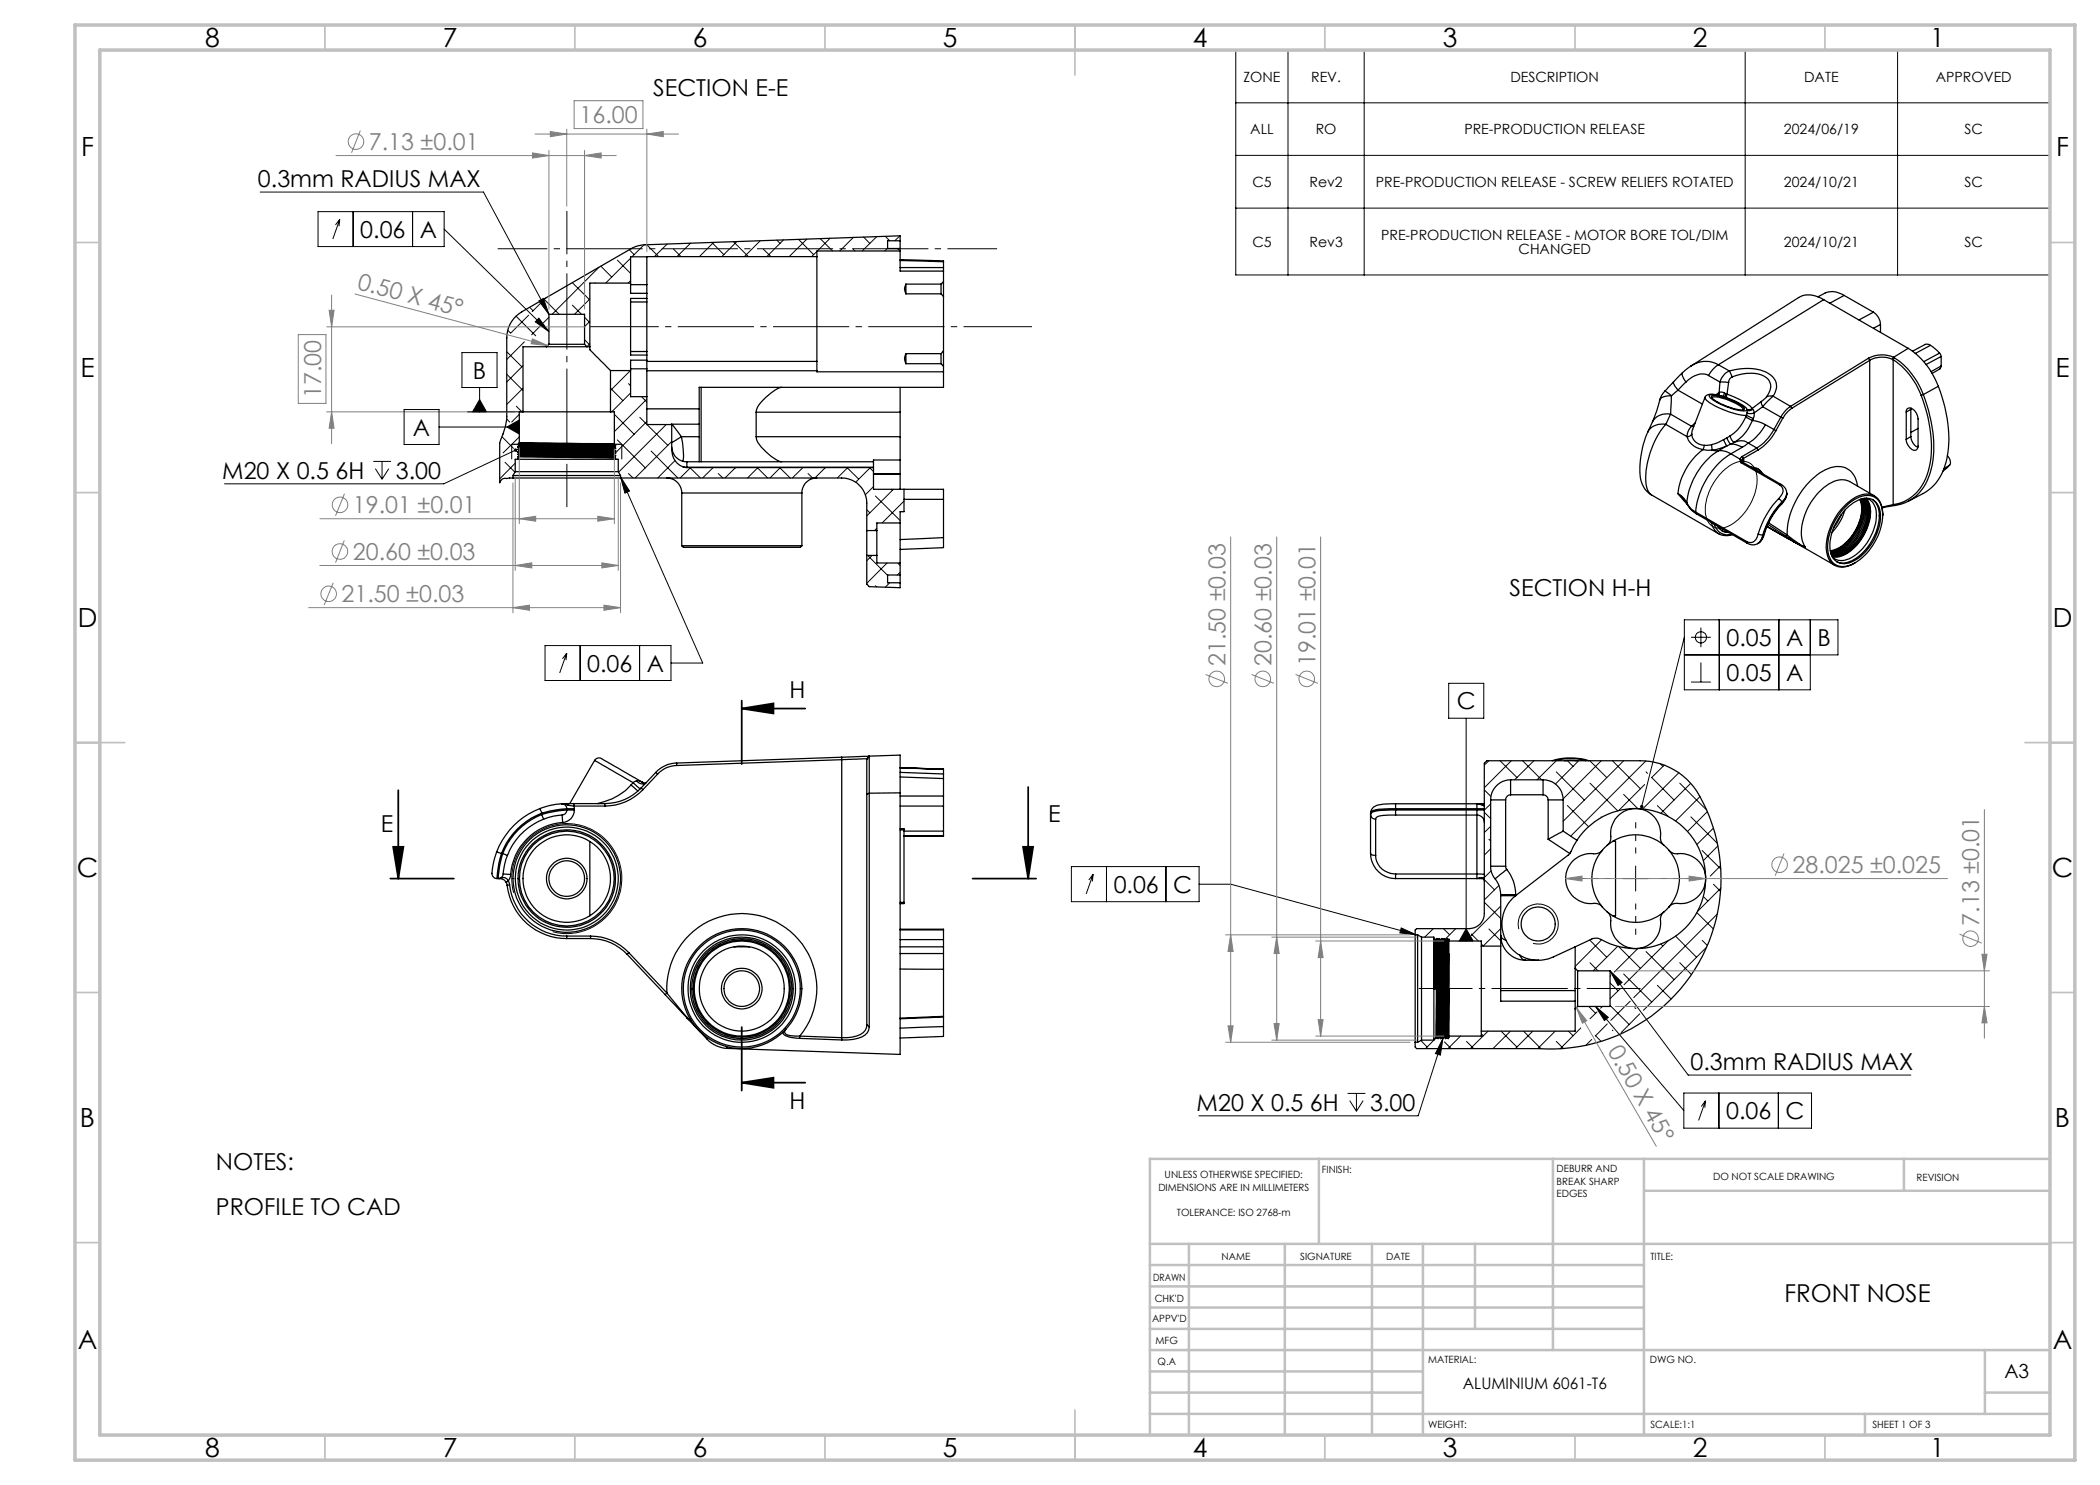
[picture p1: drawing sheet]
<svg xmlns="http://www.w3.org/2000/svg" width="420mm" height="297mm" viewBox="0 0 420 297" stroke-linecap="round" stroke-linejoin="round" font-family="sans-serif">
<g fill="none" stroke="#000" stroke-width=".25">
<path d="M126.1 56.6h-8.1v13.4l4.1 4.1M126.1 56.6v2.1h3.3M126.1 56.9h3.3M129.4 51.4v5.5M129.4 59.7h-3.3v11.3h3.3M129.4 58.7v1M129.4 56.9v1.8M129.4 59.7v.7M129.4 51.3v.1M163.4 51.3v21M163.4 51.3l-37.3 .1v5.2M180 48.2v-1l-51 1.8a5.8 5.8 0 0 0-2.8 .7l-21.8 12.7a6 6 0 0 0-3 5.2v15.7a20.6 20.6 0 0 1-1.5 5.3v8a1.07 1.07 0 0 1 1.4-.9l1.3-.1"/>
<path d="M180 48.2v1.5M180 50.2v4h8.7M180 52.1l8.7 .2M180 51.9l8.7 .3v.1M180 49.7v.5M180 48.2h-2.5v1.5h2.5M180 50.2h-16.6v1.1M180 53.5h8.7M181.2 56.8a1.87 1.87 0 0 0 0 2M181.2 56.8v2M181.2 56.8h7M181.2 58.8h7"/>
<path d="M188.2 56.8v2M188.2 58.8l.5 .5M188.7 54.2v2.1M188.7 59.3v10.9M188.7 53.5v.7M188.7 56.3v3M188.7 52.3v1.2M188.7 56.3l-.5 .5M364.7 59.9a4.7 4.7 0 0 0-5-.4l-21.5 13.7M364.7 59.9l-21 13.1M364.7 59.9l16.9 9.8M368.8 59.1a4 4 0 0 0-3.8-.5l-1.4 .8"/>
<path d="M368.8 59.1l5.9 3.3M368.8 59.1l-2.8 1.5M109.3 69.4h8.1M109.3 69.4h-4.7v13M109.8 68.9h7.1M109.8 68.9v-6h7.1v6M109.8 68.9l-.5 .5M116.9 68.9l.5 .5M117.4 69.4h.6M122.1 74.1h4M122.1 74.1v8.3M126.1 70.3h3.3"/>
<path d="M126.1 60.4h3.3M126.1 74.1v5.2h3.3M126.1 73.8h3.3M129.4 72h-3.3v2.1M129.4 71v1M129.4 73.8v5.5M129.4 72v1.8M129.4 70.3v.7M129.4 60.4v9.9M129.4 79.3v5.6h4.9M129.4 72.3h34M129.4 74.2h34"/>
<path d="M140.2 77.5v14.9M156.3 77.5a9.7 9.7 0 0 0-4.9 4.2l-.2 .7M163.4 72.3v1.9M163.4 74.2v.2h25.3M180 77.5v4.9M181.2 70.7a2.05 2.05 0 0 0 0 2M181.2 70.7v2M181.2 70.7h7M181.2 72.7h7M188.2 70.7v2M188.2 72.7l.5 .6M188.7 73.3v1.1"/>
<path d="M188.7 70.2v3.1M188.7 74.4v3.1h-48.9v4.3M188.7 70.2l-.5 .5M333 78.2l-.7 .9-.4 .9M333 78.2l1.3 1M334.3 79.2l-.2 3.6M334.3 79.2a2.3 2.3 0 0 0-2.4 .8M334.7 76.4l-1.7 1.8M334.7 76.4a2.38 2.38 0 0 0 .9 1.6M335.6 78l-1.3 1.2M335.6 78l4.9 2.8M336.5 74.6l-1.8 1.8"/>
<path d="M336.5 74.6a2.02 2.02 0 0 0 .7 1.8M337.2 76.4l-1.6 1.6M338.2 73.2l-1.7 1.4M341 79.5l-2.5 6.5-.2 .8M341 79.5a2.2 2.2 0 0 0 1.5 1.4 15.9 15.9 0 0 0 6.8 2.2M341.7 75.1a3.6 3.6 0 0 0-4.1 .9l-.4 .4M341.7 75.1l2.3 1.3M342.3 79.2a6.8 6.8 0 0 1 4.3 1l.4 .2a3.2 3.2 0 0 1 1.9 1.4 3.1 3.1 0 0 1-2.6-.2l-1.7-.7a4 4 0 0 1-2.3-1.6zM342.4 79.6a1.25 1.25 0 0 1 1.5-.1l2.8 1a3.9 3.9 0 0 1 2 1.4l-.1 .1M343.7 73a5.9 5.9 0 0 0-2 2.1M343.7 73a5 5 0 0 0-5.5 .2M343.7 73l2.2 1.2"/>
<path d="M343.8 78.5l.6-.1 .5 .2M343.8 78.5l-.6 .4M343.8 78.5v.6M344 76.4l1.7 .1M344 76.4l-.2 2.1M344.6 79.3l-.2-.1a3.8 3.8 0 0 0-3.2-.1l-.2 .4M344.6 79.3h.1M344.6 79.3a3.2 3.2 0 0 0-2.8-.2 4.4 4.4 0 0 0 2.8 1.9l2.3 .9a3.8 3.8 0 0 0 2.4 .1M344.6 79.3l.4 .1M344.9 78.6l-.3 .7M344.9 78.6l.3 .1M345 79.4l.3 .1"/>
<path d="M345.2 78.7l-.2 .7M345.2 78.7l.2 .1M345.3 79.5l1.8 .8a4.7 4.7 0 0 1 2.3 1.6M345.4 78.8l3 1.3a4.2 4.2 0 0 1 2 1.6M345.4 78.8l-.1 .7M345.7 76.5l-.3 2.3M345.9 74.2a10 10 0 0 1 8.1 .7 2.89 2.89 0 0 1 .6 4.3M345.9 74.2l.5 1.2M345.9 74.2l-1 .6-.6 .8-.3 .8M346.4 75.4a1.19 1.19 0 0 0-.7 1.1M346.4 75.4a7.5 7.5 0 0 1 6.9 .1 2.28 2.28 0 0 1 .4 3.2l-.4 .7M353.3 79.4l-1 .9"/>
<path d="M354.6 79.2l-2.1 2.1M354.6 79.2h-.7l-.6 .2M354.6 79.2l3.5 2.1M373.7 71.6l-15.6 9.7M373.7 71.6l.2 .5M373.9 72.1l-15.5 9.6M373.9 72.1v26.5M374.7 62.4a3.1 3.1 0 0 1 1.4 2.5M374.7 62.4l-2.9 1.6M376.1 64.9v1.6M376.1 64.9l-1.4 .7M378.5 71.9a5.2 5.2 0 0 0-4.6 .2"/>
<path d="M378.5 71.9l.1 .1M378.6 72a14.7 14.7 0 0 1 5.6 7.1M378.6 72v28.9M378.7 71.5a5.7 5.7 0 0 0-5 .1M378.7 71.5l.2 .1M378.7 71.5l-.2 .4M378.9 71.6a15 15 0 0 1 5.8 7.3M378.9 71.6l-.3 .4M381.6 69.7a15.1 15.1 0 0 1 6.1 7.6M381.6 69.7l-2.9 1.8M384.2 79.1a26.2 26.2 0 0 1 1.7 14.3 8.8 8.8 0 0 1-7.3 7.5M384.7 78.9a25.7 25.7 0 0 1 1.5 15 8.8 8.8 0 0 1-7.2 7.2"/>
<path d="M384.7 78.9l-.5 .2M386.1 69.1l1.8 1.5M386.1 69.1l-.9-.3-2.7 1.4M386.1 69.1l-3.1 1.6M387.7 77.3a24.9 24.9 0 0 1 1.3 15.8 9.1 9.1 0 0 1-4.4 5.6l-3 1.6M387.7 77.3l-3 1.6M387.9 70.6l.3 .7M387.9 70.6l-3.2 1.7M388.2 73.2l-.3 .6-1.5 .9M388.2 71.3v1.9M388.2 71.3l-3 1.6M388.2 73.2l-2 1.1"/>
<path d="M102.3 88.9h22.1M102.6 95.1h21.5M102.6 95.6h21.5M102.6 95.1v.5M103 94.3h20.6M103 94.3l-.4 .8M103.6 88.9l.3 .2M103.6 89.4l.3 .2M103.6 89.9l.3 .2M103.6 90.4l.3 .2M103.6 90.9l.3 .2M103.6 90.3l19.4 .3"/>
<path d="M103.6 90.4l19.5 .3M103.6 89.4l19.4 .2M103.6 89.4l19.5 .3M103.6 89.8l19.4 .3M103.6 89.9l19.5 .3M103.6 90.8l19.4 .3M103.6 90.9l19.5 .3M103.6 88.9l19.4 .2M103.6 88.9l19.5 .3M103.6 91.9h19.5M103.6 91.4l19.4 .2M103.6 89.4h.1"/>
<path d="M103.6 89.8v.1M103.6 90.3v.1M103.6 90.8v.1M103.6 91.4v.5M103.6 91.9h-.6v2.4M103.9 88.5l19 .3M103.9 88.7l11.3 .2h-11.3zM103.9 88.5v.1M103.9 89.1v.1M103.9 89.2l-.3 .2M103.9 89.6v.1M103.9 89.7l-.3 .1"/>
<path d="M103.9 90.1v.1M103.9 90.2l-.3 .1M103.9 90.6v.1M103.9 90.7l-.3 .1M103.9 91.1v.1M103.9 91.2l-.3 .2M103.9 88.6l18.9 .2M103.9 88.7l18.8 .2M103.9 89.1h.1M103.9 89.2l18.8 .2M103.9 89.6h.1M103.9 89.7l18.8 .2"/>
<path d="M103.9 90.1h.1M103.9 90.2l18.8 .2M103.9 90.7l18.8 .2M103.9 91.1h.1M103.9 91.2l18.8 .2M103.9 88.6v.1M103.9 90.6h.1M103.9 88.7h.1M104 89.1l18.8 .2M104 89.6l18.8 .2M104 90.1l18.8 .2M104 90.6l18.8 .2"/>
<path d="M104 91.1l18.8 .2M104.6 82.4h17.5M104.6 82.4h-.7v6.1M122.1 82.4h.8v6.4M122.8 88.9h.1M122.8 89.4v.1M122.8 90h.1M122.8 90.4h.1M122.8 90.9h.1M122.8 91.4h.1M122.8 90.4l.3 .3M122.8 90.3v.1"/>
<path d="M122.8 90l.3 .2M122.8 89.8v.2M122.8 89.5l.3 .2M122.8 89.3v.2M122.8 88.9l.3 .3M122.8 88.8v.1M122.8 91.4l.3 .2v.3M122.8 91.3v.1M122.8 90.9l.3 .3M122.8 90.8v.1M122.9 88.8h-.1M123.1 90.2l-.3 .1"/>
<path d="M123.1 89.7l-.3 .1M123.1 89.2l-.3 .1M123.1 91.2l-.3 .1M123.1 90.7l-.3 .1M123.1 91.9h.5v2.4M123.6 94.3l.5 .8M124.1 95.6h44.2a5.1 5.1 0 0 1 5.1 5v5.5M124.1 95.1v.5M129.4 81.8h10.4M133.4 95.6a2.99 2.99 0 0 1 2.9 3M134.3 84.8v5.2a3.6 3.6 0 0 0 2.4 3.4M134.3 89.4a2.99 2.99 0 0 0 3.1 3"/>
<path d="M134.3 84.8l2 2.5M134.3 84.8h5.5M136.3 87.3l-2 1.2M136.3 87.3a13.3 13.3 0 0 1 .3 4.9M136.3 87.3h3.5M136.3 98.6h24.1M136.3 98.6v10.5M136.7 93.4l.7 .1M136.7 93.4h.7M137.4 92.4v1M137.4 93.4v.1M137.4 93.5h37.3"/>
<path d="M137.4 93.4h37.3M137.4 92.4h37.3M139.8 81.8v3M139.8 87.3v5.1M139.8 84.8v2.5M151.2 87.3a3.1 3.1 0 0 0 1.1 2.1 8.6 8.6 0 0 0 4 3M151.2 87.3h28.8M151.2 82.4v4.9M151.2 82.4h28.8M160.4 98.6v10.5M163.4 95.6a2.99 2.99 0 0 0-3 3M174.7 93.4v.1"/>
<path d="M174.7 92.4v1M174.7 93.5v4.4h14v2M174.7 94.9h5.3M174.7 94.8h5.3M180 94.9v3M180 87.3v4.7M180 92h-5.3v.4M180 92v2.8M180 82.4v4.9M180 94.8v.1M180.8 97.9v4.4h-.8v2.3M180.8 99.9h7.9"/>
<path d="M188.7 99.9v7.6M329.5 86.5a17.8 17.8 0 0 0-1.3 9.6 4.5 4.5 0 0 0 2.1 2.9M330.3 99l13.5 7.8M330.5 84.4l-1 2.1M331.9 80l-.6 2.2-.8 2.2M333.2 84.9a16.7 16.7 0 0 0-3.9 12.4l.4 1.1 .6 .6M333.2 84.9a3.3 3.3 0 0 0-3.7 1.6M333.2 84.9l4.2 2.4M334.1 82.8a3.3 3.3 0 0 0-3.6 1.6M334.1 82.8l-.9 2.1M334.1 82.8l4.2 2.5M335.6 98.7a4 4 0 0 1 1.8 1.9"/>
<path d="M335.6 98.7l1.8 2M335.6 98.7l1.3 1.3M337.4 87.3a3.7 3.7 0 0 0 3.2 2.6M338.3 85.3l-.7 1-.2 1M338.3 85.3h.4M338.3 86.8a2.46 2.46 0 0 0 2.6 2.3M338.3 86.8a.95 .95 0 0 1-.9 .5M339 84.6l-.7 .7M340.6 89.9a12.8 12.8 0 0 0-5 8.8M340.6 89.9l1.8 .1M340.9 89.1l-.3 .8M342.3 88.9l-1.4 .2"/>
<path d="M342.3 88.9l.1 1.1M342.4 90l1.3 .1M343.7 90.1a4.2 4.2 0 0 1 2.5 .7M343.7 90.1a14.1 14.1 0 0 0-6.3 10.5M344.7 87.9l-1.2 .6-1.2 .4M344.7 87.9l.7 1.3M345.4 89.2l-1.5 .5-1.5 .3M345.4 89.2l-1.7 .9M345.4 87.6l.3 .6 .4 .6M345.4 87.6l-.7 .3M346 87.2a1.9 1.9 0 0 0 .9 1.3M346 87.2l-.6 .4"/>
<path d="M346.1 88.8l1 .1 1.3 .6M346.1 88.8l-.7 .4M346.2 90.8a15.6 15.6 0 0 0-7.1 11.6M346.2 90.8l1.8 1M346.9 88.5a2.71 2.71 0 0 1 2.7 .1M346.9 88.5l-.8 .3M348 91.8l.2 .7M348 91.8l.3 .2M348.2 92.5l7.7 4.4M348.3 92l-.1 .5M348.4 92.3l.2 .2M348.4 91.3l-.4 .5"/>
<path d="M348.4 91.3l.3 .4M348.4 89.5l-2.2 1.3M348.6 92.5h-.4M348.6 92.5l7.6 4.4M348.7 91.7v.3M348.7 91.7l-.4 .3M348.7 92.1v.4M348.7 92l-.3 .4M348.7 92.1l-.3 .3M348.7 92v.1M349.1 83.4a8.5 8.5 0 0 1-3.1 3.8M349.1 83.4l1.4 .7"/>
<path d="M349.3 83.1l1.4 .6M349.3 83.1l-.2 .3M349.3 82l.1 .1M349.4 82.1v.5M349.4 81.9v.1M349.4 82.6l-.1 .5M349.4 82h-.1M349.4 82.6l.4 .1 1-.1M349.4 82v.1M349.6 88.6l-1.2 .9M349.6 88.6l1.8 1M350.4 81.7l-.5 .2h-.5"/>
<path d="M350.4 81.7v.1M350.4 81.8l-.4 .2h-.6M350.4 81.8h.1M350.5 84.1l-.6 1.1a7.8 7.8 0 0 1-3 3.3M350.5 84.1l1.3 .3 1.3 .5M350.5 81.8l.3 .8M350.5 81.8a1.01 1.01 0 0 1-1.1 .3M350.7 83.7l-.2 .4M350.8 82.6l-.1 1.1M351.3 94.1l-.5-.4-.6-.3a2.56 2.56 0 0 1 2.4 1.4M351.4 89.6l-3 1.7M351.4 89.6l.2 .4"/>
<path d="M351.5 93.7l.8 .9M351.6 90l-2.9 1.7M352.3 80.3l.2 1M352.3 80.3l-1.9 1.4M352.5 81.3l-1.7 1.3M352.5 81.3l3.7 2.1M353.1 84.9a10 10 0 0 1-3.5 3.7M353.1 84.9l1.7 1M354.8 85.9a10.1 10.1 0 0 1-3.4 3.7M354.8 85.9l.4 .2M355.2 86.1a10.3 10.3 0 0 1-3.6 3.9M355.7 99.7a17.2 17.2 0 0 0-4.1 7.1"/>
<path d="M355.7 99.7l.7 .7M355.9 96.9a1.44 1.44 0 0 1 .1 2.5l-.3 .3M356.2 83.4l-1.4 2.5M356.2 83.4l.4 .2M356.2 96.9a1.88 1.88 0 0 1 1.1 1.7M356.2 96.9h-.3M356.6 83.6l-1.4 2.5M357.3 98.6a2.18 2.18 0 0 1-.9 1.8M357.3 98.8v.1a2.45 2.45 0 0 1-.9 1.6M357.4 98.8l-.3 1-.7 .9M357.4 98.6v.2M358.1 81.3a6.2 6.2 0 0 0-1.9 2.1"/>
<path d="M358.1 81.3l.3 .4M358.4 81.7l-1.2 1.1-.6 .8M371.5 97.2a4 4 0 0 0-3.8-3.9 9.5 9.5 0 0 0-6.8 4.2 15.1 15.1 0 0 0-3.5 9.5M372 99.9a7.5 7.5 0 0 1-1.3 6.8 6.8 6.8 0 0 1-4.7 3.4M372.1 99.9a7.2 7.2 0 0 1-1 6.4l-1.5 2a9.4 9.4 0 0 0 2.7-7.9zM372.3 99.8a7 7 0 0 1-1 6.6 7.4 7.4 0 0 1-5.2 4M372.4 99.8a4.7 4.7 0 0 1 .3 3.9 9.3 9.3 0 0 1-5.8 6.8h-.8M372.5 99.8a5.2 5.2 0 0 1 .2 5 9.6 9.6 0 0 1-4.9 5.6l-1.6 .2M372.6 99.7a5.9 5.9 0 0 1-.1 6.2 8.3 8.3 0 0 1-5.2 4.8h-1.1M372.7 99.7a3.7 3.7 0 0 1 .9 3.6 9.7 9.7 0 0 1-5.3 7.4 2.92 2.92 0 0 1-2.1 .1M373 99.7a5.3 5.3 0 0 1 .5 5.6 9.5 9.5 0 0 1-5.3 5.8l-1.3 .2-.5-.2a6.1 6.1 0 0 0 5.5-3.2 8.7 8.7 0 0 0 1.8-7l-.7-1.2M373.2 99.7a2.95 2.95 0 0 1 2.1 3.3 10.3 10.3 0 0 1-5.9 8.9 2.59 2.59 0 0 1-2.9-.5 5.6 5.6 0 0 0 4.9-2.4 10 10 0 0 0 2.5-8.1z"/>
<path d="M374.5 99.9a3.9 3.9 0 0 1 1.3 3.8 10.7 10.7 0 0 1-6.3 8.8l-1.2 .1-1-.3M374.9 99.2l-5-2.9a4.1 4.1 0 0 0-4.1 .5 12 12 0 0 0-5.4 10.9l.7 1.7M381.2 82.4a.77 .77 0 0 1 .6-.8 .77 .77 0 0 1 .9 .3l.6 .7 .3 .9v5.7a.77 .77 0 0 1-.5 .9 .77 .77 0 0 1-.9-.4l-.8-1-.2-.8M381.2 82.4v5.5M382.2 87.3a2.56 2.56 0 0 0 1.4 2.2M382.2 81.9l-1 .5M382.2 87.3l-1 .6M382.2 81.9v5.4M382.2 81.6v.3M383.6 85.7l-1.4 .8M389.5 91.2a1.53 1.53 0 0 1 .4 1.8M389.9 93l-1.3 1.2"/>
<path d="M389.9 93l-1.2 .8M136.3 109.1h24.1M136.3 109.1l.4 .4h23.4l.3-.4M173.4 106.1v5M173.4 111.1v5.7l.4 .5 6.2 .2v-.9M173.4 106.1h2M173.4 111.1h2M175.4 106.1v5M175.4 111.1v1.5h4.6M180 115v1.6M180 104.6v8M180 112.6v2.4"/>
<path d="M180 115h-2.5v1.6h2.5M180 104.6h-4.6v1.5M188.7 107.5l-8.7 .4M188.7 107.5v2M188.7 109.5l-8.7 .4M336.9 100l.5 .8M337.4 100.6a3.9 3.9 0 0 0 1.9 2.2M337.4 100.6a3.7 3.7 0 0 0 1.7 1.8M339.1 102.4l.2 .4 10.2 5.9M339.1 102.4l10.2 5.9M342.3 104.5a3.1 3.1 0 0 0 4.2 2.4M342.8 104.8a2.83 2.83 0 0 0 3.6 2.1"/>
<path d="M343.5 105.2a2.42 2.42 0 0 0 2.3 1.3M343.5 105.2l1.1 .6M344.3 106.1l1.2 .3M349.3 108.3l.2 .4M349.5 108.7a2 2 0 0 0 2 0M351.6 106.8l-.2 .6a1.4 1.4 0 0 1-2.1 .9M351.6 106.8l1 .2M351.6 108.7h-.1M352.6 107a2.51 2.51 0 0 1-1.1 1.7M352.7 106.9l-.3 .9-.8 .9M352.7 106.9l-.1 .1M352.8 106.9l-.3 .9-.9 .9"/>
<path d="M352.8 106.9h-.1M353.4 105.3l1.7 .9M353.6 104.9l3.4 2.2M353.7 104.6l.2 .1M353.9 104.7l3.5 2.3M353.9 104.7h-.2M356.4 100.7a14.8 14.8 0 0 0-3.6 6.2M356.4 100.4a15.3 15.3 0 0 0-3.8 6.6M356.4 100.5a15.3 15.3 0 0 0-3.7 6.4M356.4 100.5v.2M356.4 100.4v.1M357 107.1l2.9 1.8"/>
<path d="M357.4 107l2.6 1.9M357.4 107l-.4 .1M358.8 108.4l1.5 .7M358.8 108.4l-5.4-3.1 5.5 3.1M358.8 108.4l1.1 .5M358.8 108.4l8.1 4.6M359.9 108.9l1.2 .5M359.9 108.9h.1M360 108.9l1.1 .5M368.3 102.9l-.8 1.5-.7 1M368.9 102.1a6.6 6.6 0 0 1 4.5-2.4 3.1 3.1 0 0 1 2.7 3.6 10.8 10.8 0 0 1-5.9 9.1 2.85 2.85 0 0 1-4.2-2.5 10.6 10.6 0 0 1 2.9-7.8zM369 102.1a10.7 10.7 0 0 1-2.6 4.4"/>
<path d="M369.6 108.3l-.3 .3a5.5 5.5 0 0 1-3.2 1.7M369.6 100.9a4.9 4.9 0 0 1 5.3-1.5 4.8 4.8 0 0 1 1.4 5.4 11.2 11.2 0 0 1-6.7 8.4 2.99 2.99 0 0 1-4-2.7 11.6 11.6 0 0 1 4-9.6zM376.6 103a4 4 0 0 0-2.1-4 4.8 4.8 0 0 0-4.6 1.3 12 12 0 0 0-4.6 10.2 3.2 3.2 0 0 0 5.1 2.4l.6-.3M378.6 100.9l-2.2 .6M378.6 100.9l.4 .2M379 101.1l-2.6 .5M118.9 152.1a1.14 1.14 0 0 1 1.9-.1l7.6 4.4M118.9 152.1l7.7 4.4M118.9 152.1l-5 8.6M126.2 157a12.2 12.2 0 0 1-6.5 3.7M126.2 157l1.4 1.2M126.6 156.5l1.5 1.3"/>
<path d="M126.6 156.5l-.4 .5M127.3 156.2l-.7 .3M127.3 156.2a1.4 1.4 0 0 0 1.9 .4M127.3 156.2h.5l.7 .3M128.2 157.6a9.9 9.9 0 0 1-7.2 3.1M128.2 157.6l.4 .3M128.4 156.4l.1 .1M128.4 156.4l.3 .2-.2-.1M128.5 156.5l.2 .1M128.6 157.9a10.5 10.5 0 0 1-7.6 3.3M129.2 156.5l-.5 .1M131.2 154.5l.3 .3"/>
<path d="M131.2 154.5l-3 3.1M131.5 154.8l-2.9 3.1M135.3 153.1a5.2 5.2 0 0 0-3.8 1.7M135.3 152.6a5.9 5.9 0 0 0-4.1 1.9M135.3 152.6v.5M168.3 151.4v56.6M168.3 151.4l-33 1.2M173.4 158.9v46.1M173.4 151.8v7.1M173.4 151.8h.1M173.4 151.8l-38.1 1.3M173.8 151.2l6.2-.2v7.6"/>
<path d="M173.8 151.2l-5.5 .2M173.8 151.2v.1M173.8 151.2l-.4 .6M173.8 158.6v46.8M173.8 151.3v7.3M173.8 158.6l-.4 .3M173.8 151.3l-.4 .5M180 158.6v52.3l-34.5-1.2M180 154.5l8.7 .3M180 158.6h-6.2M180 155.4l8.7 .3M180 159.2h8.7"/>
<path d="M188.7 154.8v.9M188.7 159.2v2M188.7 153.8l-8.7-.2 8.7 .3v.9M188.7 155.7v3.5M298.1 160h3M298.1 160v13.2M301.1 160v13.2M302.1 156a4 4 0 0 0-4 4M302.1 156v3M302.1 159a1.02 1.02 0 0 0-1 1M302.1 156h6.5M302.1 159h6.5"/>
<path d="M308.6 156a4 4 0 0 1 4 4M308.6 159a1.09 1.09 0 0 1 1 1M308.6 156v3M309.6 160h3M309.6 160v7.8M310.5 152.1a11.8 11.8 0 0 1 7.2 0M311.1 152.1a11.1 11.1 0 0 1 6.1 0M312.6 160v6.2M312.9 152.1h2.4M99.3 170.4l1 .3M99.3 170.4l-.7 2.8a2.46 2.46 0 0 0 .1 2.2l.7 .3M99.4 175.7h.2"/>
<path d="M99.7 175.7h.2M99.9 175.7a1.14 1.14 0 0 1 1.8 .5M99.9 175.7l.8 .2 .5 .6M100.3 170.7a19.5 19.5 0 0 0-.9 4.9v.1M100.3 170.7h.2M100.5 170.7a20 20 0 0 0-.8 4.9l-.1 .1M100.5 170.7l1 .4M100.6 174.8a1.03 1.03 0 0 1-1 .9M100.6 174.8l1.5 .1M101.2 176.5l.2 .6M101.4 177.1a11.9 11.9 0 0 0 11.9 10.6M101.5 171.1l-.6 1.8-.3 1.9"/>
<path d="M101.7 176.2l.2 .8M101.7 176.2l-.5 .3M101.9 177a11.5 11.5 0 0 0 11.4 10.2M101.9 177l-.5 .1M102.1 174.9l-.4 1.3M103.6 175.7h.3M108 161.7l.3 .9M108 161.7a15 15 0 0 0-8.7 8.7M108.3 162.6a14 14 0 0 0-8 8.1M108.3 162.9a13.8 13.8 0 0 0-7.8 7.8M108.3 162.9l.4 .9M108.3 162.6v.3"/>
<path d="M108.7 163.8a12.8 12.8 0 0 0-7.2 7.3M112.3 160.8l-2.3 .3-2 .6M112.3 160.8a.97 .97 0 0 1 1 .9M112.4 160.8l1.3 .2M112.4 163l-1.7 .2-2 .6M112.4 163l.1 1.5M112.5 164.5a11.3 11.3 0 0 0-10.4 10.4M113.3 161.7l-3.3 .5-1.7 .4M113.3 162l-2.2 .3-2.8 .6M113.3 162a.97 .97 0 0 1-.9 1M113.3 161.7h1.6M113.3 160.7l-1 .1"/>
<path d="M113.3 162h1.6M113.3 160.7h1.5M113.3 161.7v.3M113.3 160.7l.4 .3M113.7 161l1.1 .2M114.8 161.2l.1 .5M114.8 161.2h6.2M114.8 160.7v.5M114.8 160.7h6.2M114.9 162a2.47 2.47 0 0 1-2.4 2.5M114.9 161.7v.3M118 168.3v14.9"/>
<path d="M119.7 160.7h.1M119.7 160.7h-.1M121 160.7v.5M180 165.7h.8v.3M180 161.2h8.7M180 166h.8M180.8 166v14.5M180.8 166.2h7.9M180.8 167.1h7.9M188.7 167.1v.1h-7.9M188.7 161.2v5.9M274.1 162.9a.97 .97 0 0 0 1 .9"/>
<path d="M274.1 170.7a1 1 0 0 0 1 .4M274.1 162.9v7.8M274.1 170.7a5 5 0 0 0 5 5M275.1 171.1a3.8 3.8 0 0 0 4 3.7M275.1 163.8v7.3M279.1 160.8h-.4a8.1 8.1 0 0 0-4 .6l-.5 .7-.1 .5M279.1 162v1M279.1 161.7a14.8 14.8 0 0 0-4.7 .5l-.2 .2-.1 .5M279.1 162a10.9 10.9 0 0 0-4.8 .6l-.2 .3M279.1 163a7.5 7.5 0 0 0-3.9 .5l-.1 .3M279.1 174.8v.9M279.1 160.8v.9"/>
<path d="M279.1 175.7h16.8M279.1 160.8h16.3M279.1 161.7h16.3M279.1 161.7v.3M279.1 162h16.3M279.1 163h16.3M279.1 174.8h16.3M295.4 160.8h.1M295.4 161.7h1.5M295.4 162h1.5M295.4 162v1M295.4 163a1.45 1.45 0 0 1 1.5 1.5"/>
<path d="M295.4 163v11.8M295.4 174.8l1.5 .1M295.4 174.8v.9l.4-.1M295.4 160.8v.9M295.4 161.7v.3M295.5 160.8h.1M295.5 160.8l1 .2M295.8 175.6l.8-.1 .3 .7M295.8 175.6l.1 .1M295.9 175.7l.9 .1M296.5 161l.4 .2M296.8 160.7l-1.3 .1"/>
<path d="M296.8 160.7h.1M296.8 160.7l-.3 .3M298.1 173.2a3.7 3.7 0 0 0 .9 2.6M298.1 173.2h3M299 175.8a5.4 5.4 0 0 1 1.1 3.1M300.1 179.1h3M300.1 178.9h3M300.1 178.9v10.3M301.1 173.2l.2 .7M301.3 173.9l-2.3 1.9M301.3 173.9a7.9 7.9 0 0 1 1.8 5M303.1 179.1a7.1 7.1 0 0 0-1.9 8.9"/>
<path d="M303.1 178.9v.2M309.6 167.8l4.4 2.9M312.6 166.2l-3 1.6M312.6 166.2l2.8 1.9M314 170.7l-10.9 8.4M315.4 168.1a14 14 0 0 1 19.3-4.1 14 14 0 0 1 4.3 19.2 14 14 0 0 1-19.2 4.5h-1.2l-3.6 1.7M315.4 168.1l-1.4 2.6M320.5 170.1a2.3 2.3 0 0 1-2.4 .6 5 5 0 0 0-4.9 5.6 5 5 0 0 0 6 4.4l.7 .2 .6 .5M320.5 170.1a8.7 8.7 0 0 0 0 11.3M321.5 169a2.3 2.3 0 0 0 .6-2.3 5 5 0 0 1 5.6-5 5 5 0 0 1 4.4 6.1l.2 .7 .5 .5M321.5 169l-1 1.1M321.5 169a8.7 8.7 0 0 1 11.3 0"/>
<path d="M322.5 168.3h.6v14.9h-.6M332.8 169l1 1.1M333.8 170.1a2.22 2.22 0 0 0 2.4 .6 5 5 0 0 1 4.9 5.6 5 5 0 0 1-6 4.4l-.7 .2-.6 .5M333.8 170.1a8.7 8.7 0 0 1 0 11.3M113.3 187.2v.5M113.3 187.2h4.8M113.3 187.7h4.8M118.1 187.2a10.4 10.4 0 0 1 7.7 3.3M118.1 187.7a9.9 9.9 0 0 1 7.3 3.1M118.1 187.2v.5M125.4 190.8l7.6 8.1M125.8 190.5l7.6 8.1"/>
<path d="M125.8 190.5l-.4 .3M133 198.9l4.4 4.7M133.4 198.6a15 15 0 0 1 19.6-15.2 15 15 0 0 1 6.9 23.8M133.4 198.6l4 4.8M133.4 198.6l-.4 .3M138.4 197.7h.2M146.8 189.4h3.1M180 193.8h8.7M180 190.7h8.7v3.1M180 185.8h8.7v.2M180 180.5h.8M180 187.9h8.7"/>
<path d="M180 189.4h8.7M180 186h8.7M180.8 180.5v.2h-.8M188.7 193.8v9.5M188.7 186v1.9M188.7 187.9v2.8M283 187v-1l.3-.3h10.6a3 3 0 0 0 3-3v-30.1l.5-.5h30.6a13.7 13.7 0 0 1 12.6 8.4 34.1 34.1 0 0 1-32.8 49.2h-24.5l-.3-.3v-.9M283 187v21.5M283 187h.5M283.5 187v21.5M283.5 187l.8 .4M284.3 187.4v20.6"/>
<path d="M284.3 187.4h2.5v.3M286.8 197.7v10M286.8 187.7v10M286.8 187.7h.1M286.9 187.7l.2 .3M286.9 187.7l-.1 10M287.1 188h.1M287.1 188l-.2 9.7M287.2 188.1l-.1 9.6M287.2 188h.1M287.3 187.7l-.1 10h-.4M287.4 187.7l.1 .3"/>
<path d="M287.4 187.7l-.2 .3M287.4 187.7l-.2 20M287.5 188h.2M287.5 188l-.2 19.3M287.7 188.1l-.3 19.3M287.7 188h.1M287.8 187.7l-.2 20M287.9 187.7l.1 .3M287.9 187.7l-.2 .3M287.9 187.7l-.2 20M288 188h.2M288 188l-.2 19.3"/>
<path d="M288.2 188.1l-.3 19.3M288.2 188h.1M288.3 187.7l-.2 20M288.4 187.7l.2 .3M288.4 187.7l-.2 .3M288.4 187.7l-.3 20M288.6 188h.1M288.6 188l-.3 19.3M288.7 188.1l-.3 19.3M288.7 188h.1M288.9 187.7l-.3 20M288.9 187.7l.2 .3"/>
<path d="M288.9 187.7l-.2 .3M289.1 188h.1M289.1 188l-.3 19.3M289.2 188.1l-.3 19.3M289.2 188h.1M289.3 187.7l-.2 20M289.4 187.7l.2 .3M289.4 187.7l-.2 .3M289.4 187.7l-.2 20M289.6 188h.1M289.6 188l-.3 19.3M289.7 188l.1-.2v.4"/>
<path d="M289.7 188.1l-.3 19.3M289.7 188h.1M289.8 188.2v19M289.8 190.7l-.2 17M289.8 197.7l-.1 10M289.8 188.2h6.5v1M296.3 189.2v17M296.3 189.2h3.8M300.1 189.2v11h14.9M300.1 198.1h14.9M301.2 188a1.16 1.16 0 0 1-1.1-1 5 5 0 0 0 5 5M301.2 188a6.6 6.6 0 0 0 2.8 3"/>
<path d="M304 191a1.37 1.37 0 0 0 1.1 1M304 191a6.8 6.8 0 0 0 3.7 1M305.1 192h2.6M315 193.6v8.2M315 189.4l-4.3 2a7.5 7.5 0 0 1-3 .6M315 189.4v4.2M315 193.6l.5 .6M315.5 194.2v7.1M315.5 194.2h6.5v7.1h-6.5M320.5 181.4l1 1M321.5 182.4a2.39 2.39 0 0 1 .6 2.3 5 5 0 0 0 5.6 5 5 5 0 0 0 4.4-6l.2-.8 .5-.5M321.5 182.4a8.7 8.7 0 0 0 11.3 0"/>
<path d="M333.8 181.4l-1 1M137.4 203.4l.7 .6-.1-.1M137.4 203.4v.2M137.4 203.6l3.4 3.5a6.4 6.4 0 0 0 4.7 2.6M137.4 203.6l.9 .6M145.2 209.3l.3 .4M156.6 206.5a2.2 2.2 0 0 0 2.2 1.1l1.1 .1M157.2 205.8a.69 .69 0 0 0-.2 .8 .69 .69 0 0 0 .7 .4l2.2 .2M159.9 207.2v.5M159.9 207.7l8.4 .3M173.4 205a2.31 2.31 0 0 1-2.1 2.2l-1.9 .3-9.5-.3M173.4 205l.4 .4"/>
<path d="M173.8 205.4a2.44 2.44 0 0 1-2.3 2.3l-.9 .2-2.3 .1M188.7 203.3l-8.7 .3M188.7 203.3v.1l-8.7 .4M188.7 205.3l-8.7 .3M188.7 205.3v2l-8.7 .3M188.7 203.4v1.9M283 208.5h.5M284.3 208l-.8 .5M286.8 207.7v.3h-2.5M286.8 207.7h.4M287.3 207.4l-.1 .3M287.3 207.4h.1"/>
<path d="M287.4 207.4l.2 .3M287.6 207.7h.1M287.8 207.4l-.1 .3M287.8 207.4h.1M287.9 207.4l.2 .3M288.1 207.7h.1M288.3 207.4l-.2 .3M288.3 207.4h.1M288.4 207.4l.2 .3M288.6 207.7h.1M288.8 207.4l-.2 .3M288.8 207.4h.1"/>
<path d="M288.9 207.4l.2 .3M289.1 207.7h.1M289.3 207.4l-.2 .3M289.3 207.4h.1M289.4 207.4l.2 .3M289.6 207.7h.1M289.8 207.2l-.1 .5M296.3 206.2v1h-6.5M315 201.8v4.4h-18.7M315.5 201.3l-.5 .5"/>
<circle cx="113.3" cy="175.7" r="10.3"/>
<circle cx="113.3" cy="175.7" r="4.1"/>
<circle cx="113.4" cy="175.7" r="10.8"/>
<circle cx="113.4" cy="175.7" r="3.6"/>
<circle cx="113.4" cy="175.7" r="8.8"/>
<circle cx="113.4" cy="175.7" r="9.5"/>
<circle cx="113.4" cy="175.7" r="9.8"/>
<circle cx="148.3" cy="197.7" r="10.3"/>
<circle cx="148.3" cy="197.7" r="8.5"/>
<circle cx="148.3" cy="197.7" r="4.1"/>
<circle cx="148.3" cy="197.7" r="3.6"/>
<circle cx="148.4" cy="197.7" r="10.8"/>
<circle cx="148.4" cy="197.7" r="11.7"/>
<circle cx="148.4" cy="197.7" r="9.5"/>
<circle cx="148.4" cy="197.7" r="10"/>
<circle cx="148.4" cy="197.7" r="12"/>
<circle cx="148.4" cy="197.7" r="9.7"/>
<circle cx="307.6" cy="184.8" r="3.4"/>
</g>
<g fill="none" stroke="#000" stroke-width=".2">
<path d="M247.2 10h162.8v45h-162.8zM257.6 10v45M272.8 10v45M349 10v45M379.5 10v45M52 38.4h44.7l13.1 24.5M247.2 20.6h162.8M247.2 31.1h162.8M63.6 42.3h25.2v7h-25.2zM67.9 43.9l-.8 1.1M67.9 43.9l-.1 1.4M67.9 43.9l-1.3 3.9"/>
<path d="M70.6 42.3v7M82.5 42.3v7M88.8 45.8l21 20.5M108.8 59.8l3 3.1M109.2 59.6l-.4 .3M114.5 56.5l3.4 3.4M118 59.8l-3.1 3.1M119 56.5v.1M119.8 53.4l-9.4 9.5M120.2 53.2l2.1 2.2M123.5 52l2.6 2.7M125.9 49.9l.9 1"/>
<path d="M126.1 51.6l-5 5M126.1 56.1l-.5 .5M128.8 49l-2.4 2.4M129.3 48.9l2.4 2.4M133.5 48.8l-2.6 2.5M134.7 49.8l1.5 1.5M138 48.6v.1M138.1 48.6l-2.7 2.7M142.3 48.5l2.5 2.4M142.7 48.5l-2.8 2.8M146.7 48.3l3 3M147.4 48.3l-3 3"/>
<path d="M152 48.2l-3.1 3.1M152.6 49.8l1.6 1.5M155.4 48l.6 .7M156.7 48l-3.3 3.3M159.7 47.9l3 3M161.4 47.8l-3.6 3.5M163.4 50.3l-1.1 1M164 47.7l2.5 2.5M166 47.7l-2.5 2.5M170.6 49.8l.4 .4M170.7 47.5l-2.7 2.7M172.7 47.4l1.3 1.3"/>
<path d="M175.3 47.3l-2.9 2.9M177.1 47.3l.8 .9M177.5 49.6l-.5 .6M179.5 49.7l.5 .5M180 47.2l-1 1M247.2 41.6h162.8M92.4 70.5h7v7h-7zM95.9 77.5v4.9M95.9 79.9l1.4 2.5h-2.8zM101.4 74.9l3.2 3.2M101.4 70.3l3 3.1M101.6 66.1l.5 .5"/>
<path d="M103.3 63.3l3.8 3.9M104.6 73.1l-3.2 3.3M104.6 77.6l-3.2 3.3M104.9 68.4l-3.5 3.5M105.7 63l-3.5 3.6M105.9 61.5l.7 .7M107.8 60.2l.9-.5 1.1 3.2zM107.8 63.6l2 2.7-2.7-1.9zM108 65.3l-1.7 1.7M108.1 60.7l-1.7 1.6M109.8 63.5l-1.1 1.1M114.5 61l1.8 1.9"/>
<path d="M116.9 67.9l1.1 1.1M116.9 63.5l1.1 1M118 64.3l-1.1 1M118 68.8l-.6 .5M122.1 77.6l2.5 2.5M125.7 76.7l.4 .4M126.1 74.1l-4 4M126.1 78.6l-3.8 3.8-.2-.3M128.3 79.3l1.1 1.1M129.4 79.8l-6.5 6.5M74.6 92.3h3.6M75.1 93.7l1.3 2.1"/>
<path d="M76.4 92.3v3.5M77.8 93.7l-1.4 2.1M80.8 81.9h7v7h-7zM87.8 85.4h16.1M93.5 82.4h11.1M100.4 87.3l2.3 2.4M101 92.5l2 1.9M101.4 83.8l.6 .6M101.4 85.4l2.5-1.4v2.8zM102.3 88.9v3M103 92.6l-3.1 3.2M103.1 90l-14.3 6.8h-43.9"/>
<path d="M103.2 90.1l.6 .6M103.3 81.2l1.1 1.2 .2-.3M103.9 82.9l-1.6 1.5M103.9 87.4l-3.3 3.2M122.9 90.8h-.1M122.9 82.9l3.9 4M123.5 88l5.6 5.6M124.1 95.4l16.4 37.2h-6.3M124.1 95.4l1.8 2.8-.9 .4zM124.4 88.9v3M125.7 94.7l.9 .9M128 83.5l5.6 5.6"/>
<path d="M129.4 84.3l-6.3 6.3M130.2 90.2l5.4 5.4M133.2 84.9l-9.5 9.5M134.3 88.3l-7.3 7.3M135 92.1l-3.4 3.5M138 93.5l2.1 2.1M138.1 93.5l-2.1 2.1M142.6 93.5l-2.1 2.1M143.7 94.7l.9 .9M147 93.5v.1M147.1 93.5l-2.1 2.1M151.4 93.5l2.1 2.1"/>
<path d="M151.6 93.5l-2.1 2.1M155.9 93.5l2.1 2.1M156.1 93.5l-2.1 2.1M160.6 93.5l-2.1 2.1M161.6 94.7l.9 .9M164.9 93.5l.1 .1M165.1 93.5l-2.1 2.1M169.4 93.5l2.3 2.3M169.5 93.5l-2 2.1M173.9 93.5l.8 .8M174.1 93.5l-3 2.9M174.7 97.3l-1.6 1.7"/>
<path d="M175.1 99.2l4.9 4.9M178.3 97.9l.2 .2M178.7 97.9l-5.3 5.3M344.6 94.2a5.1 5.1 0 0 1 4.9-1.8 3.1 3.1 0 0 1 1.9 3.2 11 11 0 0 1-6.2 9.8 2.91 2.91 0 0 1-4.1-2.6 11 11 0 0 1 3.5-8.6zM173.4 101.9l.6 .6M173.5 111.1l4 4M174.4 111.1l-1 1M175.1 117.2l.2 .2M175.4 105.7l-.5 .4M177.4 112.6l-4 4.1M177.9 116.6l-.8 .8M179.6 112.7l.4 .4"/>
<path d="M180 114.5l-.5 .5M180.8 100.2l-4.4 4.4M109 129.1h25.2v7h-25.2zM113.3 130.6l-.8 1.2M113.3 130.6l-.1 1.4M113.3 130.6l-1.4 4M116 129.1v7M127.9 129.1v7M289.7 136.7h7.1v6.9h-7.1zM336.9 127.5l-8.6 33.8M338.2 127.5h4M338.2 136.4h4"/>
<path d="M340.2 125.5v3.9M340.2 132.5v3.9M343.9 124v14M355.8 124v14M362.1 124v14h-25.2v-14h30.7v7h-30.7M293.2 143.6v44.6M296.9 158l1.3 1.3M297.8 152.1l-.9 .9M300 152.1l3.4 3.4M302.3 152.1l-5.4 5.4M304.5 152.1l3.8 3.9M306.8 152.1l-3.9 3.9"/>
<path d="M311.3 152.1l-3.9 3.9M311.3 154.4l5.6 5.6M313.5 152.1l1.1 1.2M315.7 152.1l-4.6 4.7M318 152.1l3.3 3.4M318 156.6l5.5 5.6M320.3 152.1l-7.7 7.7M322.5 152.1l5.6 5.7M324.7 152.1l-12.1 12.1M324.7 158.9l2.9 2.8M328.9 156.9l-5.2 5.2M329.2 152.2l-15.1 15"/>
<path d="M329.2 154.4l.3 .3M330.3 155.5l4.5 4.5M332.1 152.7l.5 .6M332.8 153l-2.5 2.5M335.8 154.5l-7.3 7.3M336 156.6l5.3 5.4M338.1 156.7l-5.9 6M340 159.3l-4.9 4.9M102.7 178.6a11 11 0 0 1 9.7-13.8 11 11 0 0 1 11.9 11.8 11 11 0 0 1-13.8 9.7M214.3 173.3h25.5v7h-25.5zM218.6 174.9l-.8 1.1M218.6 174.9l-.1 1.4"/>
<path d="M218.6 174.9l-1.4 3.9M221.3 173.3v7M233.2 173.3v7M239.8 176.8h6.4l37.1 10.2M296.9 175.9l2 2.1M296.9 162.5l1.2 1.2M297.8 167.8l.3 .4M298.1 160.8l-1.2 1.2M298.1 165.3l-1.2 1.2M298.1 169.8l-1.2 1.2M298.2 174.2l-1.3 1.3M299.8 177.1l-2.9 2.9"/>
<path d="M313.5 161.1l4.2 4.2M320.2 163.4l.1 .1M324.6 175.7h5M327.1 173.2v5M331.5 161.1l2.2 2.2M338.2 163.4l5.3 5.3M340.4 170.1l3.8 3.7M340.7 179.3l.9 .9M341.5 162.3l-4 4M342.7 165.6l-3.3 3.3M342.7 176.8l1.4 1.5M343.6 169.2l-2.9 2.9"/>
<path d="M344.1 173.2l-2 2M344.2 177.6l-4.7 4.6M280.2 185.6l3.1 1.4-3.3-.4zM286.7 185.7l-1.8 1.7M288.7 185.7l1.2 1.2M291.1 185.7l-2.1 2.2M293.2 185.8l1.4 2.4h-2.7zM294.3 186.8l1.4 1.4M296.3 188.8l.4 .4M296.9 180.4l3.2 3.3M297.8 185.8l2.3 2.4M300.1 181.2l-5.8 5.9"/>
<path d="M300.1 185.7l-3.5 3.5M303.8 185.8a4 4 0 0 1 3.5-5 4 4 0 0 1 4.3 4.3 4 4 0 0 1-5 3.6M317.9 188l3.4 3.4M318 192.5l1.6 1.7M320.3 188l-5.3 5.3M322 196.6l1.6 1.6M322 194.2l2.4 2.3-.8 .6zM322 194.2l15.6 20.8h44.6M322.2 195.1l-.2 .2M323.5 189.3l-4.9 4.9M323.7 189.3l4.4 4.4M324.1 197.7l-2.1 2"/>
<path d="M324.7 194.8l5.6 5.6M327.6 189.7l-4.7 4.7M329.2 190.3l5.6 5.6M331.5 197.1l2.7 2.7M332.2 188.8l.4 .4M333.7 188.1l-8.9 8.9M335.1 187.2l4.2 4.2M336 192.5l2.3 2.4M339.4 182.5l3.3 3.3M340.4 188.1l1.1 1M341.3 189.4l-12.6 12.7M343.5 182.8l-16.8 16.7"/>
<path d="M269.5 218.7h3.6M271.3 218.7v3.5M284.2 208.1l1.2 1.3M287.1 207.7l-2 2M287.4 207.4l-.2 .2M288.6 207.7l-.5 3.3-1-.3zM288.6 207.7l-5 15.5h-43.8M288.9 208.4l1.3 1.3M292.1 207.2l-2.5 2.5M293.3 208.3l1.4 1.4M296.3 206.8l.4 .3M297.6 206.2l-3.5 3.5"/>
<path d="M300.2 206.2l3.2 3.2M302.1 206.2l-3.5 3.5M304.7 206.2l3.5 3.6M306.6 206.2l-3.5 3.5M311 206.2l-3.4 3.5M311.3 208.3l1.4 1.4M313.7 206.2l.9 .9M316.2 205.6l-4.2 4.2M317.7 201.3l1.4 1.4M318.3 207.9l-1.1 1.2M319.1 207.1l1.1 1.2M319.1 201.3l2.6 2.2-.8 .6z"/>
<path d="M319.1 201.3l17.7 20.8M319.4 202.4l-1.4 1.4M320.5 201.3l-.4 .3M321.5 204.8l-2.4 2.4M322 201.1l3.8 3.8M322.5 206l.1 .2M326 200.2l-3.8 3.9M327 201.5l.2 .2M327.9 202.8l-3.7 3.7M336.8 218.6h25.5v7h-25.5zM343.8 218.6v7M355.7 218.6v7"/>
<path d="M269.9 220.1l1.4 2.1M272.6 220.1l-1.3 2.1M341.1 220.2l-.8 1.1M341.1 220.2l-.1 1.3M341.1 220.2l-1.4 3.9"/>
<circle cx="340.2" cy="127.5" r="1.12"/>
</g>
<g fill="none" stroke="#808080" stroke-width=".2">
<path d="M67.2 31.1h56.1M72.1 26.1l-1.8 4.4M106.5 30.6l3.3 .5-3.3 .5zM107 26.8h28.7M109.8 30.1v31.7M110.1 26.3l3.2 .5-3.2 .5zM113.3 25.8v15.4M114.8 20.1h13.8v5.6h-13.8zM116.9 31.1l3.3-.5v1zM116.9 30.1v31.7M129.4 26.8l3.2-.5v1zM129.4 25.8v24.5"/>
<path d="M66.3 59v29.7M71 58.8l38.5 10.3M59.7 66.9h5.5v13.8h-5.5zM65.3 65.4h51.7M65.8 62.1h1l-.5 3.3zM106.5 67.8l3 1.3-3.3-.3zM65.3 82.4h37.5M66.3 82.4l.5 3.3h-1zM68.9 98.7l-1.8 4.5M102.6 96.6v26M103 95.3v18.8M103.9 89.6v15.1"/>
<path d="M122.9 89.8v14.9M123.6 95.3v18.8M124.1 96.6v26M64 113.1h59.6M64 103.7h58.9M66.6 116.6l-1.8 4.4M68.9 108.1l-1.8 4.4M103 113.1l3.4-.5v1zM103.9 103.7l3.2-.4v.9zM119.6 103.3l3.3 .4-3.3 .5zM120.4 112.6l3.2 .5-3.2 .5zM246.1 107.4v101.1"/>
<path d="M255.3 107.4v100.6M264.1 107.4v99.8M61.7 121.5h62.4M102.6 121.5l3.3-.5v1.1zM120.8 121l3.3 .5-3.3 .6zM241.1 134.9l4.5 1.8M250.3 134.9l4.5 1.8M259.1 134.9l4.5 1.8M313.1 175.7l3.3-.5v1zM313.1 175.7h76.4M337.8 175.2l3.3 .5-3.3 .5zM356.8 170.7l-1.8 4.5"/>
<path d="M396.9 161.9v45.7M245.1 187h36.9M246.1 187l.5 3.3h-1zM254.4 187.4h28.9M255.3 187.4l.5 3.3h-1zM263.1 188.2h25.7M264.1 188.2l.5 3.3h-1zM323 194.2h74.9M391.9 186.8l4.4 1.8M396.4 190.8h1l-.5 3.4zM245.1 208.5h36.9M245.6 205.2h1l-.5 3.3z"/>
<path d="M254.4 208h28.9M254.8 204.7h1l-.5 3.3zM263.1 207.2h25.7M263.6 203.9h1l-.5 3.3zM315.3 201.5l2.1 2.6-.9 .5zM315.3 201.5l16 27.8M323 201.3h74.9M396.9 201.3l.5 3.3h-1z"/>
<circle cx="71.2" cy="28.3" r="1.55"/>
<circle cx="65.8" cy="118.8" r="1.55"/>
<circle cx="68" cy="110.3" r="1.55"/>
<circle cx="68" cy="101" r="1.56"/>
<circle cx="243.3" cy="135.8" r="1.55"/>
<circle cx="252.6" cy="135.8" r="1.56"/>
<circle cx="261.3" cy="135.8" r="1.56"/>
<circle cx="355.9" cy="172.9" r="1.56"/>
<circle cx="394.1" cy="187.7" r="1.55"/>
</g>
<path d="M79.7 158v17.7M148.3 141.7l6.4-1v2zM148.3 141.7h12.7M148.3 140.1v12.7M205.6 157.4v18.3M78.1 175.7h12.7M78.6 169.4h2.1l-1 6.3zM194.5 175.7h12.7M204.6 169.4h2l-1 6.3zM148.3 216.5l6.4-1v2.1zM148.3 205.4v12.7M148.3 216.5h12.7" fill="none" stroke="#000" stroke-width=".35"/>
<path d="M113.4 42.2v59.2" fill="none" stroke="#000" stroke-width=".2" stroke-dasharray="15.2 1.3 1.3 1.3" stroke-dashoffset="6.6" stroke-linecap="butt"/>
<path d="M199.4 49.8h-99.9" fill="none" stroke="#000" stroke-width=".2" stroke-dasharray="15.2 1.3 1.3 1.3" stroke-dashoffset="5.3" stroke-linecap="butt"/>
<path d="M118 65.3h88.4" fill="none" stroke="#000" stroke-width=".2" stroke-dasharray="15.2 1.3 1.3 1.3" stroke-dashoffset="1.5" stroke-linecap="butt"/>
<path d="M328.1 197.7h-44.4" fill="none" stroke="#000" stroke-width=".2" stroke-dasharray="15.2 1.3 1.3 1.3" stroke-dashoffset="4.5" stroke-linecap="butt"/>
<path d="M322.1 175.7h-6.2M327.1 170.7v-6.3M332.1 175.7h6.3M327.1 180.7v6.2" fill="none" stroke="#000" stroke-width=".2" stroke-dasharray="15.2 1.3 1.3 1.3" stroke-dashoffset="14" stroke-linecap="butt"/>
<g fill="none" stroke="#c0c0c0" stroke-width=".35">
<path d="M65 5v5M115 5v5M165 5v5M215 5v10M265 5v5M315 5v5M365 5v5M15 48.5h5M410 48.5h5M15 98.5h5M410 98.5h5M15 148.5h10"/>
<path d="M405 148.5h10M15 198.5h5M410 198.5h5M15 248.5h5M410 248.5h5M65 287v5M115 287v5M165 287v5M215 282v10M265 287v5M315 287v5M365 287v5"/>
</g>
<g fill="none" stroke="#c0c0c0" stroke-width=".5">
<path d="M263.8 231.8v17M310.6 231.8v38.2M328.8 231.8v55.2M328.8 238.2h81.2M380.8 231.8v6.4M410 231.8h-180v55.2M230 248.8h180M230 257.3h98.8M230 253h98.8M237.8 248.8v38.2M257 248.8v38.2M274.4 248.8v38.2"/>
<path d="M284.6 248.8v38.2M295 248.8v17M230 265.8h98.8M230 261.5h98.8M230 278.5h54.6M230 274.3h54.6M230 270h180M397 278.5h13M397 270v12.8M230 282.8h180M373 282.8v4.2"/>
</g>
<path d="M15 5h400v287h-400zM20 10h390v277h-390z" fill="none" stroke="#c0c0c0" stroke-width=".7"/>
<g fill="#000">
<path d="M148.3 141.7l6.4-1v2zM148.3 216.5l6.4-1v2.1z"/>
<path d="M204.6 169.4h2l-1 6.3zM78.6 169.4h2.1l-1 6.3z"/>
<path d="M322 194.2l2.4 2.3-.8 .6zM288.6 207.7l-.5 3.3-1-.3zM319.1 201.3l2.6 2.2-.8 .6zM328.2 161a.34 .34 0 0 0-.2 .4 .34 .34 0 0 0 .3 .2v-.3v.3a.34 .34 0 0 0 .4-.3 .34 .34 0 0 0-.5-.3zM280.2 185.6l3.1 1.4-3.3-.4zM293.2 185.8l1.4 2.4h-2.7z"/>
</g>
<g fill="#808080">
<path d="M106.5 67.8l3 1.3-3.3-.3z"/>
<path d="M106.5 30.6l3.3 .5-3.3 .5zM116.9 31.1l3.3-.5v1zM110.1 26.3l3.2 .5-3.2 .5zM129.4 26.8l3.2-.5v1zM102.6 121.5l3.3-.5v1.1zM120.8 121l3.3 .5-3.3 .6z"/>
<path d="M103 113.1l3.4-.5v1zM120.4 112.6l3.2 .5-3.2 .5z"/>
<path d="M65.8 62.1h1l-.5 3.3zM66.3 82.4l.5 3.3h-1z"/>
<path d="M103.9 103.7l3.2-.4v.9zM119.6 103.3l3.3 .4-3.3 .5z"/>
</g>
<path d="M107.8 60.2l.9-.5 1.1 3.2zM102.9 89.7a.33 .33 0 0 0-.1 .5 .33 .33 0 0 0 .4 .1 .33 .33 0 0 0 .2-.4l-.3 .1 .3-.2-.2-.1zM107.8 63.6l2 2.7-2.7-1.9zM124.1 95.4l1.8 2.8-.9 .4zM95.9 79.9l1.4 2.5h-2.8zM101.4 85.4l2.5 1.4v-2.8z" fill="#000"/>
<g fill="#808080">
<path d="M315.3 201.5l2.1 2.6-.9 .5z"/>
<path d="M264.1 188.2l.5 3.3h-1zM263.6 203.9h1l-.5 3.3zM246.1 187l.5 3.3h-1zM245.6 205.2h1l-.5 3.3zM255.3 187.4l.5 3.3h-1zM254.8 204.7h1l-.5 3.3z"/>
<path d="M396.4 190.8h1l-.5 3.4zM396.9 201.3l.5 3.3h-1z"/>
<path d="M313.1 175.7l3.3 .5v-1zM337.8 175.2v1l3.3-.5z"/>
</g>
<g font-size="5.3">
<text x="41" y="9.5">8</text>
<text x="88.5" y="9.5">7</text>
<text x="138.5" y="9.5">6</text>
<text x="188.5" y="9.5">5</text>
<text x="238.5" y="9.5">4</text>
<text x="288.5" y="9.5">3</text>
<text x="338.5" y="9.5">2</text>
<text x="386" y="9.5">1</text>
<text x="16.2" y="31.3">F</text>
<text x="411.2" y="31.3">F</text>
<text x="16.1" y="75.5">E</text>
<text x="411.1" y="75.5">E</text>
<text x="15.5" y="125.5">D</text>
<text x="410.5" y="125.5">D</text>
<text x="15.4" y="175.5">C</text>
<text x="410.4" y="175.5">C</text>
<text x="16" y="225.5">B</text>
<text x="411" y="225.5">B</text>
<text x="15.5" y="269.8">A</text>
<text x="410.5" y="269.8">A</text>
<text x="41" y="291.5">8</text>
<text x="88.5" y="291.5">7</text>
<text x="138.5" y="291.5">6</text>
<text x="188.5" y="291.5">5</text>
<text x="238.5" y="291.5">4</text>
<text x="288.5" y="291.5">3</text>
<text x="338.5" y="291.5">2</text>
<text x="386" y="291.5">1</text>
</g>
<text font-size="4.9" x="356.9" y="260.4">FRONT NOSE</text>
<g font-size="4.7">
<text x="130.6" y="19.1">SECTION E-E</text>
<text x="51.6" y="37.3">0.3mm RADIUS MAX</text>
<text x="72.1" y="47.6">0.06</text>
<text x="84" y="47.6">A</text>
<text x="94.6" y="75.8">B</text>
<text x="82.6" y="87.1">A</text>
<text x="44.5" y="95.7">M20 X 0.5 6H</text>
<text x="79.2" y="95.7">3.00</text>
<text x="301.9" y="119.1">SECTION H-H</text>
<text x="345.3" y="129.2">0.05</text>
<text x="357.2" y="129.2">A</text>
<text x="363.5" y="129.2">B</text>
<text x="117.5" y="134.4">0.06</text>
<text x="129.3" y="134.4">A</text>
<text x="345.3" y="136.2">0.05</text>
<text x="357.2" y="136.2">A</text>
<text x="157.9" y="139.6">H</text>
<text x="291.4" y="141.9">C</text>
<text x="76.2" y="166.5">E</text>
<text x="209.6" y="164.5">E</text>
<text x="222.7" y="178.6">0.06</text>
<text x="234.6" y="178.6">C</text>
<text x="338.1" y="213.9">0.3mm RADIUS MAX</text>
<text x="157.9" y="221.9">H</text>
<text x="239.3" y="222.1">M20 X 0.5 6H</text>
<text x="274" y="222.1">3.00</text>
<text x="345.2" y="223.9">0.06</text>
<text x="357.1" y="223.9">C</text>
<text x="43.2" y="234">NOTES:</text>
<text x="43.2" y="243">PROFILE TO CAD</text>
</g>
<g font-size="4.7" fill="#808080">
<text x="115.9" y="24.7">16.00</text>
<text x="73.8" y="30">7.13 ±0.01</text>
<text x="71.3" y="57.8" transform="rotate(15 71.3 57.8)">0.50 X 45°</text>
<text x="64.2" y="79.6" transform="rotate(-90 64.2 79.6)">17.00</text>
<text x="70.6" y="102.7">19.01 ±0.01</text>
<text x="70.6" y="112">20.60 ±0.03</text>
<text x="68.3" y="120.5">21.50 ±0.03</text>
<text x="245.1" y="133.2" transform="rotate(-90 245.1 133.2)">21.50 ±0.03</text>
<text x="254.3" y="133.2" transform="rotate(-90 254.3 133.2)">20.60 ±0.03</text>
<text x="263.1" y="133.2" transform="rotate(-90 263.1 133.2)">19.01 ±0.01</text>
<text x="358.5" y="174.6">28.025 ±0.025</text>
<text x="395.8" y="185.1" transform="rotate(-90 395.8 185.1)">7.13 ±0.01</text>
<text x="321.4" y="210.1" transform="rotate(60 321.4 210.1)">0.50 X 45°</text>
</g>
<text font-size="3.9" x="400.9" y="275.5">A3</text>
<text font-size="3.2" x="292.6" y="277.9">ALUMINIUM 6061-T6</text>
<g font-size="2.8">
<text x="248.7" y="16.3">ZONE</text>
<text x="262.2" y="16.3">REV.</text>
<text x="302.1" y="16.3">DESCRIPTION</text>
<text x="360.8" y="16.3">DATE</text>
<text x="387.2" y="16.3">APPROVED</text>
<text x="250" y="26.9">ALL</text>
<text x="263.1" y="26.9">RO</text>
<text x="292.9" y="26.9">PRE-PRODUCTION RELEASE</text>
<text x="356.8" y="26.9">2024/06/19</text>
<text x="392.9" y="26.9">SC</text>
<text x="250.5" y="37.4">C5</text>
<text x="261.9" y="37.4">Rev2</text>
<text x="275.2" y="37.4">PRE-PRODUCTION RELEASE - SCREW RELIEFS ROTATED</text>
<text x="356.8" y="37.4">2024/10/21</text>
<text x="392.9" y="37.4">SC</text>
<text x="276.2" y="47.9">PRE-PRODUCTION RELEASE - MOTOR BORE TOL/DIM</text>
<text x="250.5" y="49.4">C5</text>
<text x="261.9" y="49.4">Rev3</text>
<text x="303.7" y="50.8">CHANGED</text>
<text x="356.8" y="49.4">2024/10/21</text>
<text x="392.9" y="49.4">SC</text>
</g>
<g font-size="2">
<text x="231.7" y="238.2">DIMENSIONS ARE IN MILLIMETERS</text>
<text x="232.9" y="235.7">UNLESS OTHERWISE SPECIFIED:</text>
<text x="264.4" y="234.6">FINISH:</text>
<text x="311.3" y="234.5">DEBURR AND</text>
<text x="311.3" y="237">BREAK SHARP</text>
<text x="311.3" y="239.5">EDGES</text>
<text x="342.6" y="236">DO NOT SCALE DRAWING</text>
<text x="383.3" y="236.2">REVISION</text>
<text x="235.4" y="243.2">TOLERANCE: ISO 2768-m</text>
<text x="244.3" y="252">NAME</text>
<text x="260" y="251.9">SIGNATURE</text>
<text x="277.2" y="251.9">DATE</text>
<text x="330.1" y="251.9">TITLE:</text>
<text x="230.6" y="256.1">DRAWN</text>
<text x="230.9" y="260.3">CHK'D</text>
<text x="230.4" y="264.4">APPV'D</text>
<text x="231.1" y="268.8">MFG</text>
<text x="231.5" y="273">Q.A</text>
<text x="285.6" y="272.5">MATERIAL:</text>
<text x="330" y="272.5">DWG NO.</text>
<text x="285.6" y="285.5">WEIGHT:</text>
<text x="330.1" y="285.6">SCALE:1:1</text>
<text x="374.5" y="285.6">SHEET 1 OF 3</text>
</g>
</svg>
